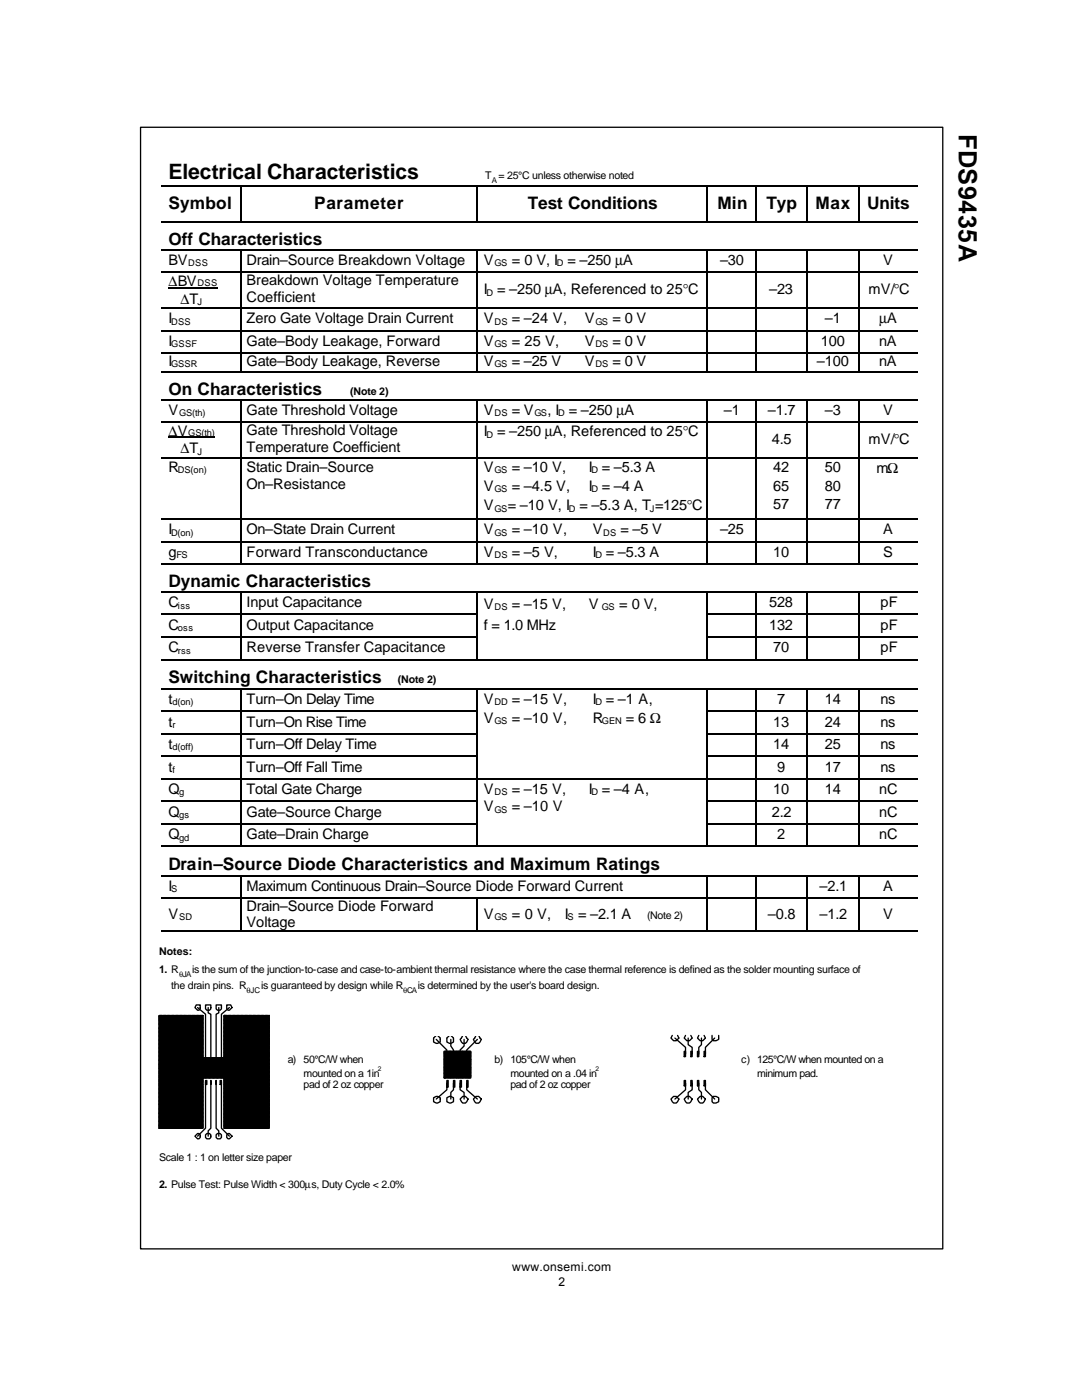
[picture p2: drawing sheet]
<svg xmlns="http://www.w3.org/2000/svg" width="216mm" height="279mm" viewBox="0 0 216 279" stroke-linecap="round" stroke-linejoin="round" font-family="sans-serif">
<g fill="none" stroke="#000" stroke-width=".26">
<path d="M28 25.4h160.1v223.8h-160.1zM32.3 37.2h15.6M48 37.3v6.9M48.2 37.2h46.8M95.1 37.3v6.9M95.2 37.2h45.8M141.2 37.3v6.9M141.3 37.2h9.5M150.9 37.3v6.9M151.1 37.2h9.8M161 37.3v6.9M161.1 37.2h10.1"/>
<path d="M171.3 37.3v6.9M171.4 37.2h11.7M32.3 44.3h15.6M32.3 49.9h15.6M32.3 54.4h15.6M33.6 57.5h9.8M48 50v4.2M48 54.5v6.9M48.2 44.3h46.8M48.2 49.9h46.8M48.2 54.4h46.8M95.1 50v4.2"/>
<path d="M95.1 54.5v6.9M95.2 44.3h45.8M95.2 49.9h45.8M95.2 54.4h45.8M141.2 50v4.2M141.2 54.5v6.9M141.3 44.3h9.5M141.3 49.9h9.5M141.3 54.4h9.5M150.9 50v4.2M150.9 54.5v6.9M151.1 44.3h9.8"/>
<path d="M151.1 49.9h9.8M151.1 54.4h9.8M161 50v4.2M161 54.5v6.9M161.1 44.3h10.1M161.1 49.9h10.1M161.1 54.4h10.1M171.3 50v4.2M171.3 54.5v6.9M171.4 44.3h11.7M171.4 49.9h11.7M171.4 54.4h11.7"/>
<path d="M32.3 61.5h15.6M32.3 66h15.6M32.3 70.5h15.6M32.3 74.2h15.6M32.3 79.8h15.6M48 61.6v4.3M48 66.1v4.3M48 70.6v3.5M48 79.9v4.2M48.2 61.5h46.8M48.2 66h46.8M48.2 70.5h46.8"/>
<path d="M48.2 74.2h46.8M48.2 79.8h46.8M95.1 61.6v4.3M95.1 66.1v4.3M95.1 70.6v3.5M95.1 79.9v4.2M95.2 61.5h45.8M95.2 66h45.8M95.2 70.5h45.8M95.2 74.2h45.8M95.2 79.8h45.8M141.2 61.6v4.3"/>
<path d="M141.2 66.1v4.3M141.2 70.6v3.5M141.2 79.9v4.2M141.3 61.5h9.5M141.3 66h9.5M141.3 70.5h9.5M141.3 74.2h9.5M141.3 79.8h9.5M150.9 61.6v4.3M150.9 66.1v4.3M150.9 70.6v3.5M150.9 79.9v4.2"/>
<path d="M151.1 61.5h9.8M151.1 66h9.8M151.1 70.5h9.8M151.1 74.2h9.8M151.1 79.8h9.8M161 61.6v4.3M161 66.1v4.3M161 70.6v3.5M161 79.9v4.2M161.1 61.5h10.1M161.1 66h10.1M161.1 70.5h10.1"/>
<path d="M161.1 74.2h10.1M161.1 79.8h10.1M171.3 61.6v4.3M171.3 66.1v4.3M171.3 70.6v3.5M171.3 79.9v4.2M171.4 61.5h11.7M171.4 66h11.7M171.4 70.5h11.7M171.4 74.2h11.7M171.4 79.8h11.7M32.3 84.3h15.6"/>
<path d="M32.3 91.4h15.6M33.6 87.2h9.3M48 84.4v6.9M48 91.5v12M48.2 84.3h46.8M48.2 91.4h46.8M95.1 84.4v6.9M95.1 91.5v12M95.2 84.3h45.8M95.2 91.4h45.8M141.2 84.4v6.9M141.2 91.5v12"/>
<path d="M141.3 84.3h9.5M141.3 91.4h9.5M150.9 84.4v6.9M150.9 91.5v12M151.1 84.3h9.8M151.1 91.4h9.8M161 84.4v6.9M161 91.5v12M161.1 84.3h10.1M161.1 91.4h10.1M171.3 84.4v6.9M171.3 91.5v12"/>
<path d="M171.4 84.3h11.7M171.4 91.4h11.7M32.3 103.6h15.6M32.3 108.1h15.6M32.3 112.6h15.6M32.3 118.1h15.6M48 103.7v4.2M48 108.2v4.2M48 118.3v4.2M48.2 103.6h46.8M48.2 108.1h46.8M48.2 112.6h46.8"/>
<path d="M48.2 118.1h46.8M95.1 103.7v4.2M95.1 108.2v4.2M95.1 118.3v4.2M95.2 103.6h45.8M95.2 108.1h45.8M95.2 112.6h45.8M95.2 118.1h45.8M141.2 103.7v4.2M141.2 108.2v4.2M141.2 118.3v4.2M141.3 103.6h9.5"/>
<path d="M141.3 108.1h9.5M141.3 112.6h9.5M141.3 118.1h9.5M150.9 103.7v4.2M150.9 108.2v4.2M150.9 118.3v4.2M151.1 103.6h9.8M151.1 108.1h9.8M151.1 112.6h9.8M151.1 118.1h9.8M161 103.7v4.2M161 108.2v4.2"/>
<path d="M161 118.3v4.2M161.1 103.6h10.1M161.1 108.1h10.1M161.1 112.6h10.1M161.1 118.1h10.1M171.3 103.7v4.2M171.3 108.2v4.2M171.3 118.3v4.2M171.4 103.6h11.7M171.4 108.1h11.7M171.4 112.6h11.7M171.4 118.1h11.7"/>
<path d="M32.3 122.6h15.6M32.3 127.1h15.6M32.3 131.6h15.6M32.3 137.5h15.6M48 122.8v4.2M48 127.3v4.2M48 137.6v4.2M48.2 122.6h46.8M48.2 127.1h46.8M48.2 131.6h46.8M48.2 137.5h46.8M95.1 122.8v4.2"/>
<path d="M95.1 127.3v4.2M95.1 137.6v4.2M95.2 131.6h45.8M95.2 137.5h45.8M141.2 122.8v4.2M141.2 127.3v4.2M141.2 137.6v4.2M141.3 122.6h9.5M141.3 127.1h9.5M141.3 131.6h9.5M141.3 137.5h9.5M150.9 122.8v4.2"/>
<path d="M150.9 127.3v4.2M150.9 137.6v4.2M151.1 122.6h9.8M151.1 127.1h9.8M151.1 131.6h9.8M151.1 137.5h9.8M161 122.8v4.2M161 127.3v4.2M161 137.6v4.2M161.1 122.6h10.1M161.1 127.1h10.1M161.1 131.6h10.1"/>
<path d="M161.1 137.5h10.1M171.3 122.8v4.2M171.3 127.3v4.2M171.3 137.6v4.2M171.4 122.6h11.7M171.4 127.1h11.7M171.4 131.6h11.7M171.4 137.5h11.7M32.3 141.9h15.6M32.3 146.4h15.6M32.3 150.9h15.6M32.3 155.4h15.6"/>
<path d="M32.3 159.9h15.6M48 142.1v4.2M48 146.6v4.2M48 151.1v4.2M48 155.6v4.2M48.2 141.9h46.8M48.2 146.4h46.8M48.2 150.9h46.8M48.2 155.4h46.8M48.2 159.9h46.8M95.1 142.1v4.2M95.1 146.6v4.2"/>
<path d="M95.1 151.1v4.2M95.1 155.6v4.2M95.2 155.4h45.8M141.2 142.1v4.2M141.2 146.6v4.2M141.2 151.1v4.2M141.2 155.6v4.2M141.3 141.9h9.5M141.3 146.4h9.5M141.3 150.9h9.5M141.3 155.4h9.5M141.3 159.9h9.5"/>
<path d="M150.9 142.1v4.2M150.9 146.6v4.2M150.9 151.1v4.2M150.9 155.6v4.2M151.1 141.9h9.8M151.1 146.4h9.8M151.1 150.9h9.8M151.1 155.4h9.8M151.1 159.9h9.8M161 142.1v4.2M161 146.6v4.2M161 151.1v4.2"/>
<path d="M161 155.6v4.2M161.1 141.9h10.1M161.1 146.4h10.1M161.1 150.9h10.1M161.1 155.4h10.1M161.1 159.9h10.1M171.3 142.1v4.2M171.3 146.6v4.2M171.3 151.1v4.2M171.3 155.6v4.2M171.4 141.9h11.7M171.4 146.4h11.7"/>
<path d="M171.4 150.9h11.7M171.4 155.4h11.7M171.4 159.9h11.7M32.3 164.4h15.6M32.3 168.9h15.6M32.3 174.8h15.6M32.3 179.3h15.6M48 160.1v4.2M48 164.6v4.2M48 174.9v4.2M48 179.4v6.3M48.2 164.4h46.8"/>
<path d="M48.2 168.9h46.8M48.2 174.8h92.8M48.2 179.3h46.8M95.1 160.1v4.2M95.1 164.6v4.2M95.1 179.4v6.3M95.2 168.9h45.8M95.2 179.3h45.8M141.2 160.1v4.2M141.2 164.6v4.2M141.2 174.9v4.2M141.2 179.4v6.3"/>
<path d="M141.3 164.4h9.5M141.3 168.9h9.5M141.3 174.8h9.5M141.3 179.3h9.5M150.9 160.1v4.2M150.9 164.6v4.2M150.9 174.9v4.2M150.9 179.4v6.3M151.1 164.4h9.8M151.1 168.9h9.8M151.1 174.8h9.8M151.1 179.3h9.8"/>
<path d="M161 160.1v4.2M161 164.6v4.2M161 174.9v4.2M161 179.4v6.3M161.1 164.4h10.1M161.1 168.9h10.1M161.1 174.8h10.1M161.1 179.3h10.1M171.3 160.1v4.2M171.3 164.6v4.2M171.3 174.9v4.2M171.3 179.4v6.3"/>
<path d="M171.4 164.4h11.7M171.4 168.9h11.7M171.4 174.8h11.7M171.4 179.3h11.7M32.3 185.9h15.6M48.2 185.9h46.8M95.2 185.9h45.8M141.3 185.9h9.5M151.1 185.9h9.8M161.1 185.9h10.1M171.4 185.9h11.7M31.7 202.7h8.8v8.4h4.2v-8.4h9v22.5h-9v-10.1h-4.2v10.1h-8.8z"/>
<path d="M31.7 202.7v.2l.3-.2M31.7 210.3l7.7-7.6-7.7 7.9 8-7.9-8 8.2 8.3-8.2-8.3 8.4 8.5-8.4-8.5 8.7 8.8-8.7-8.8 9 8.8-8.8-8.8 9 8.8-8.7-8.8 9 8.8-8.7-8.8 9 8.8-8.8-8.8 9 8.8-8.7-8.8 9 8.8-8.7-8.8 9 8.8-8.8-8.8 9 8.8-8.7-8.8 9 8.8-8.7-8.8 8.9 8.8-8.7-8.8 9 8.8-8.7-8.8 9 8.8-8.8-8.8 9 8.8-8.7-8.8 9 8.8-8.7-8.8 9 8.8-8.8-8.8 9 8.8-8.7-8.8 9 8.8-8.7-8.8 9 8.8-8.8-8.8 9 8.8-8.7-8.8 9 8.8-8.7-8.8 9 8.8-8.8-8.8 9 8.8-8.7-8.8 9 8.8-8.7-8.8 9 8.8-8.8-8.8 9 8.8-8.7-8.8 9 8.8-8.8-8.8 9 8.8-8.7-8.8 9 8.8-8.7-8.8 9 8.8-8.8-8.8 9 8.8-8.7-8.8 9 8.8-8.7-8.8 9 8.8-8.8M32.3 202.7l-.6 .5M32.5 202.7l-.8 .8M32.8 202.7l-1.1 1M33.1 202.7l-1.4 1.3M33.3 202.7l-1.6 1.6M33.6 202.7l-1.9 1.8M34.4 202.7l-2.7 2.6 2.4-2.6-2.4 2.4 2.2-2.4-2.2 2.1M34.7 202.7l-3 2.9M34.9 202.7l-3.2 3.1M35.2 202.7l-3.5 3.4"/>
<path d="M35.5 202.7l-3.8 3.7M35.7 202.7l-4 3.9M36 202.7l-4.3 4.2M36.2 202.7l-4.5 4.5M36.5 202.7l-4.8 4.7M39.2 200.6h.8v.7l-.3 .3h-.3l-.5-.5zM39.2 202.7l-7.5 7.4 7.2-7.4-7.2 7.1 6.9-7.1-6.9 6.8 6.7-6.8-6.7 6.6 6.4-6.6-6.4 6.3 6.1-6.3-6.1 6.1 5.9-6.1-5.9 5.8 5.6-5.8-5.6 5.5 5.3-5.5-5.3 5.3 5.1-5.3-5.1 5M39.4 201.1l1.6 1.3v9.3M40.5 216.7l-8.5 8.5M40.5 217.2l-8 8 8-8.2-8.2 8.2M40.5 211.1l-8.8 9 9-9-9 9.3 9.3-9.3-9.3 9.6 9.6-9.6-9.6 9.8 9.8-9.8-9.8 10.1 10.1-10.1-10.1 10.4 10.4-10.4-10.4 10.6 10.6-10.6-10.6 10.9 10.9-10.9-10.9 11.1 11.2-11.1-11.2 11.4 11.4-11.4-11.4 11.7 11.7-11.7-11.7 11.9 12-11.9-12 12.2 12.2-12.2-12.2 12.5 12.5-12.5-12.5 12.7 12.7-12.7M41 211.1h.3v1.1h-.3z"/>
<path d="M41 215.6h.3v.8h-.3zM41 200.6h1.1v.7l-.3 .3h-.5l-.3-.3zM41 215.9v9.3l-1.6 1.5M41.5 201.1v1l.6 .3v9.3M42.1 211.1v1.1zM42.1 215.6v.8zM42.1 215.9v9.3l-.6 .5v1M42.3 213.8h.6M42.6 213.5v.5M43.1 215.9v9.3l.6 .5v1M43.1 211.1v1.1zM43.1 215.6v.8z"/>
<path d="M43.1 200.6h1.1v.7l-.3 .3h-.5l-.3-.3zM43.7 201.1v1l-.6 .3v9.3M43.9 211.1h.3v1.1h-.3zM43.9 215.6h.3v.8h-.3zM44.2 215.9v9.3l1.6 1.5M44.7 202.7h.1M44.7 211.1l-4.2 4-8.8 9 8.8-8.7-8.8 9 8.8-8.8-8.8 9 8.8-8.7-8.8 9 8.8-8.7-8.8 9 8.8-8.8M44.7 202.7h.3l-.3 .2 .5-.2-.5 .5 .8-.5-.8 .8 1.1-.8-1.1 1 1.3-1-1.3 1.3 1.6-1.3-1.6 1.6 1.9-1.6-1.9 1.8M45.2 200.6h.8l.3 .5-.5 .5h-.3l-.3-.3zM45.8 201.1l-1.6 1.3v9.3M46.8 202.7l-2.1 2.1M47.1 202.7l-2.4 2.4"/>
<path d="M47.4 202.7l-2.7 2.6 2.9-2.6-2.9 2.9 3.2-2.9-3.2 3.1 3.5-3.1-3.5 3.4 3.7-3.4-3.7 3.7 4-3.7-4 3.9 4.2-3.9-4.2 4.2 4.5-4.2-4.5 4.5 4.8-4.5-4.8 4.7 5-4.7-5 5 5.3-5-5.3 5.3 5.6-5.3-5.6 5.5 5.8-5.5-5.8 5.8 6.1-5.8-6.1 6.1 6.4-6.1-6.4 6.3 6.6-6.3-6.6 6.6 6.9-6.6-6.9 6.8 7.2-6.8-7.2 7.1 7.4-7.1-7.4 7.4 7.7-7.4-7.7 7.6 8-7.6-8 7.9 8.2-7.9-8.2 8.2 8.5-8.2-12.5 12.4 12.7-12.4-12.4 12.4 12.7-12.4-12.4 12.4 12.4-12.2-12.2 12.2 12.2-11.9-11.9 11.9 11.9-11.6-11.6 11.6 11.6-11.4-11.4 11.4 11.4-11.1-11.1 11.1 11.1-10.8-10.8 10.8 10.8-10.6-10.6 10.6 10.6-10.3-10.3 10.3 10.3-10-10 10 10-9.8-9.8 9.8 9.8-9.5-9.5 9.5 9.5-9.3-9.3 9.3 9.3-9-9 9 9-8.7-9 9 9-8.8-9 9 9-8.7-9 9 9-8.7-9 9 9-8.8-9 9 9-8.7-9 9 9-8.7-9 9 9-8.8-9 9 9-8.7-9 9 9-8.7-9 9 9-8.8-9 9 9-8.7-9 9 9-8.7-9 8.9 9-8.7-9 9 9-8.7-9 9 9-8.8-9 9 9-8.7-9 9 9-8.7-9 9 9-8.8-9 9 9-8.7-9 9 9-8.7-9 9 9-8.8-9 9 9-8.7-9 9 9-8.7-9 9 9-8.8-9 9 9-8.7-9 9 9-8.7-9 8.9 9-8.7-9 9 9-8.7-9 9 9-8.8-9 9 9-8.7-9 9 9-8.7-9 9 9-8.8-9 9 9-8.7-9 9 9-8.7-9 9 9-8.8-9 9 9-8.7-9 9 9-8.7-9 9 9-8.8-8.7 8.8 8.7-8.5-8.5 8.5 8.5-8.2-8.2 8.2 8.2-8-7.9 8 7.9-7.7-7.7 7.7 7.7-7.4-7.4 7.4 7.4-7.2-7.1 7.2 7.1-6.9-6.9 6.9 6.9-6.7-6.6 6.7 6.6-6.4-6.3 6.4 6.3-6.1-6.1 6.1 6.1-5.9-5.8 5.9 5.8-5.6-5.5 5.6 5.5-5.3-5.3 5.3 5.3-5.1-5 5.1 5-4.8-4.8 4.8 4.8-4.5-4.5 4.5 4.5-4.3-4.2 4.3 4.2-4-4 4 4-3.7-3.7 3.7 3.7-3.5-3.4 3.5 3.4-3.2-3.2 3.2 3.2-3-2.9 3 2.9-2.7-2.6 2.7 2.6-2.4-2.4 2.4 2.4-2.2-2.1 2.2 2.1-1.9-1.8 1.9 1.8-1.6-1.6 1.6 1.6-1.4-1.3 1.4 1.3-1.1-1 1.1 1-.8-.8 .8 .8-.6-.5 .6 .5-.3-.3 .3h.3M86.5 219.1l.5-.3 .8 .3v.8l-.5 .2-.8-.2zM86.8 206.9l-.3 .3v.8l.5 .2 .8-.2v-.8l-.3-.3M87 207.4l2.2 2.2v1M88.6 215.1v-5.3h5.3v5.3h-5.3l5.3-5-5 5 5-4.8-4.7 4.8 4.7-4.5-4.5 4.5 4.5-4.2-4.2 4.2 4.2-4-3.9 4 3.9-3.7-3.7 3.7 3.7-3.4-3.4 3.4 3.4-3.2-3.1 3.2M88.6 214.6l4.8-4.8-4.8 5 5.1-5-5.1 5.3M89.2 210.1h.2v1h-.2zM89.2 215.6h.2v1.4h-.2zM89.2 219.1l.5-.3 .8 .3v.8l-.5 .2-.8-.2zM89.2 216.2v1.3l-2.2 1.8M89.5 206.9l-.3 .3v.8l.5 .2 .8-.2v-.8l-.3-.3M90 207.4v1.4l.5 .8v1"/>
<path d="M90.5 210.1h.3v1h-.3zM90.5 215.6h.3v1.4h-.3zM90.5 216.2v1.3l-.5 .5v1.3M90.8 213.5h.7M90.8 209.8l-2.2 2.1 1.9-2.1-1.9 1.9 1.6-1.9-1.6 1.6 1.4-1.6-1.4 1.3 1.1-1.3-1.1 1.1 .8-1.1-.8 .8 .6-.8-.6 .5 .3-.5-.3 .3v-.3M91.3 213v.8M91.8 210.1h.3v1h-.3zM91.8 215.6h.3v1.4h-.3zM91.8 219.3l.5-.5h.6l.5 .5-.5 .8h-.6zM91.8 216.2v1.3l.8 .5v1.3M92.2 206.9l-.4 .5 .5 .8h.6l.5-.8-.4-.5M92.6 207.4v1.4l-.8 .8v1"/>
<path d="M93.1 210.1h.3v1h-.3zM93.1 215.6h.3v1.4h-.3zM93.1 216.2v1.3l2.1 1.8M93.1 209.8l-4.5 4.5 4.3-4.5-4.3 4.2 4-4.2-4 4 3.7-4-3.7 3.7 3.5-3.7-3.5 3.5 3.2-3.5-3.2 3.2 2.9-3.2-2.9 2.9 2.7-2.9-2.7 2.7 2.4-2.7-2.4 2.4M93.9 212.2l-2.9 2.9 2.9-2.6-2.6 2.6 2.6-2.4-2.4 2.4 2.4-2.1-2.1 2.1 2.1-1.8-1.8 1.8 1.8-1.6-1.6 1.6 1.6-1.3-1.3 1.3 1.3-1.1-1 1.1 1-.8-.8 .8 .8-.5-.5 .5 .5-.3-.2 .3h.2M93.9 209.8l-5.3 5.3M94.5 219.3l.5-.5h.5l.5 .5-.5 .8h-.5zM94.9 206.9l-.4 .5 .5 .8h.5l.5-.8-.4-.5M95.2 207.4l-2.1 2.2v1M133.9 219.3l.5-.5h.5l.6 .5-.6 .8h-.5zM134.1 206.6l-.2 .6 .5 .5h.5l.6-.5-.3-.6M134.7 207.2l2.1 1.8v1.3"/>
<path d="M136.5 209.8h.3v1.1h-.3zM136.5 215.6h.3v1.1h-.3zM136.5 219.3l.6-.5h.5l.5 .5-.5 .8h-.5zM136.8 206.6l-.3 .6 .6 .5h.5l.5-.5-.3-.6M136.8 216.2v1.3l-2.1 1.8M137.3 207.2v1.3l.8 .5v1.3M137.8 209.8h.3v1.1h-.3zM137.8 215.6h.3v1.1h-.3zM138.1 216.2v1.3l-.8 .5v1.3M139.2 209.8h.2v1.1h-.2zM139.2 215.6h.2v1.1h-.2zM139.2 219.3l.5-.5h.5l.6 .5-.6 .8h-.5z"/>
<path d="M139.4 206.6l-.2 .6 .5 .5h.5l.6-.5-.3-.6M139.4 216.2v1.3l.6 .5v1.3M140 207.2v1.3l-.6 .5v1.3M140.5 209.8h.3v1.1h-.3zM140.5 215.6h.3v1.1h-.3zM140.8 216.2v1.3l1.8 1.8M142.1 206.6v.8l.2 .3h.6l.5-.3v-.8M142.3 218.8h.6l.5 .3v.8l-.5 .2h-.6a.94 .94 0 0 1 0-1.3zM142.6 207.2l-1.8 1.8v1.3M38.9 226.7l.5-.5h.3a.66 .66 0 0 1 0 1.1h-.3zM40.2 225.2l.3-.3v.3M40.5 220.9l-4.3 4.3 4.3-4.5-4.5 4.5 4.5-4.8-4.8 4.8 4.8-5.1-5 5.1 5-5.3-5.3 5.3 5.3-5.6-5.6 5.6 5.6-5.9-5.8 5.9 5.8-6.1-6.1 6.1 6.1-6.4-6.4 6.4 6.4-6.7-6.6 6.7 6.6-6.9-6.9 6.9 6.9-7.2-7.2 7.2 7.2-7.4-7.4 7.4 7.4-7.7-7.7 7.7"/>
<path d="M40.5 221.5l-3.7 3.7 3.7-4-4 4M40.5 221.7l-3.5 3.5M40.5 222l-3.2 3.2M40.5 222.5l-2.7 2.7M40.5 222.8l-2.4 2.4M40.5 223l-2.1 2.2M40.5 223.3l-1.9 1.9M40.5 223.6l-1.6 1.6M40.5 223.8l-1.3 1.4M40.5 224.1l-1.1 1.1M40.5 224.4l-.8 .8M40.5 224.6l-.5 .6"/>
<path d="M40.5 222.2l-2.9 3M41 226.5l.3-.3h.5a.66 .66 0 0 1 0 1.1h-.5l-.3-.3zM43.1 226.5l.3-.3h.5a.66 .66 0 0 1 0 1.1h-.5l-.3-.3zM45.2 226.5l.3-.3h.3l.5 .5-.5 .6h-.3l-.3-.3z"/>
</g>
<g fill="#000">
<path d="M47.9 37h.3v.3h-.3zM95 37h.2v.3h-.2zM141 37h.3v.3h-.3zM150.8 37h.3v.3h-.3zM160.9 37h.2v.3h-.2zM171.2 37h.2v.3h-.2zM47.9 44.2h.3v.2h-.3zM47.9 49.7h.3v.3h-.3zM47.9 54.2h.3v.3h-.3zM95 44.2h.2v.2h-.2zM95 49.7h.2v.3h-.2zM95 54.2h.2v.3h-.2z"/>
<path d="M141 44.2h.3v.2h-.3zM141 49.7h.3v.3h-.3zM141 54.2h.3v.3h-.3zM150.8 44.2h.3v.2h-.3zM150.8 49.7h.3v.3h-.3zM150.8 54.2h.3v.3h-.3zM160.9 44.2h.2v.2h-.2zM160.9 49.7h.2v.3h-.2zM160.9 54.2h.2v.3h-.2zM171.2 44.2h.2v.2h-.2zM171.2 49.7h.2v.3h-.2zM171.2 54.2h.2v.3h-.2z"/>
<path d="M47.9 61.4h.3v.2h-.3zM47.9 65.9h.3v.2h-.3zM47.9 70.4h.3v.2h-.3zM47.9 74.1h.3v.2h-.3zM47.9 79.6h.3v.3h-.3zM95 61.4h.2v.2h-.2zM95 65.9h.2v.2h-.2zM95 70.4h.2v.2h-.2zM95 74.1h.2v.2h-.2zM95 79.6h.2v.3h-.2zM141 61.4h.3v.2h-.3zM141 65.9h.3v.2h-.3z"/>
<path d="M141 70.4h.3v.2h-.3zM141 74.1h.3v.2h-.3zM141 79.6h.3v.3h-.3zM150.8 61.4h.3v.2h-.3zM150.8 65.9h.3v.2h-.3zM150.8 70.4h.3v.2h-.3zM150.8 74.1h.3v.2h-.3zM150.8 79.6h.3v.3h-.3zM160.9 61.4h.2v.2h-.2zM160.9 65.9h.2v.2h-.2zM160.9 70.4h.2v.2h-.2zM160.9 74.1h.2v.2h-.2z"/>
<path d="M160.9 79.6h.2v.3h-.2zM171.2 61.4h.2v.2h-.2zM171.2 65.9h.2v.2h-.2zM171.2 70.4h.2v.2h-.2zM171.2 74.1h.2v.2h-.2zM171.2 79.6h.2v.3h-.2zM47.9 84.1h.3v.3h-.3zM47.9 91.3h.3v.2h-.3zM95 84.1h.2v.3h-.2zM95 91.3h.2v.2h-.2zM141 84.1h.3v.3h-.3zM141 91.3h.3v.2h-.3z"/>
<path d="M150.8 84.1h.3v.3h-.3zM150.8 91.3h.3v.2h-.3zM160.9 84.1h.2v.3h-.2zM160.9 91.3h.2v.2h-.2zM171.2 84.1h.2v.3h-.2zM171.2 91.3h.2v.2h-.2zM47.9 103.5h.3v.2h-.3zM47.9 107.9h.3v.3h-.3zM47.9 112.4h.3v.3h-.3zM47.9 118h.3v.3h-.3zM95 103.5h.2v.2h-.2zM95 107.9h.2v.3h-.2z"/>
<path d="M95 112.4h.2v.3h-.2zM95 118h.2v.3h-.2zM141 103.5h.3v.2h-.3zM141 107.9h.3v.3h-.3zM141 112.4h.3v.3h-.3zM141 118h.3v.3h-.3zM150.8 103.5h.3v.2h-.3zM150.8 107.9h.3v.3h-.3zM150.8 112.4h.3v.3h-.3zM150.8 118h.3v.3h-.3zM160.9 103.5h.2v.2h-.2zM160.9 107.9h.2v.3h-.2z"/>
<path d="M160.9 112.4h.2v.3h-.2zM160.9 118h.2v.3h-.2zM171.2 103.5h.2v.2h-.2zM171.2 107.9h.2v.3h-.2zM171.2 112.4h.2v.3h-.2zM171.2 118h.2v.3h-.2zM47.9 122.5h.3v.3h-.3zM47.9 127h.3v.3h-.3zM47.9 131.5h.3v.3h-.3zM47.9 137.3h.3v.3h-.3zM95 122.5h.2v.3h-.2zM95 127h.2v.3h-.2z"/>
<path d="M95 131.5h.2v.3h-.2zM95 137.3h.2v.3h-.2zM141 122.5h.3v.3h-.3zM141 127h.3v.3h-.3zM141 131.5h.3v.3h-.3zM141 137.3h.3v.3h-.3zM150.8 122.5h.3v.3h-.3zM150.8 127h.3v.3h-.3zM150.8 131.5h.3v.3h-.3zM150.8 137.3h.3v.3h-.3zM160.9 122.5h.2v.3h-.2zM160.9 127h.2v.3h-.2z"/>
<path d="M160.9 131.5h.2v.3h-.2zM160.9 137.3h.2v.3h-.2zM171.2 122.5h.2v.3h-.2zM171.2 127h.2v.3h-.2zM171.2 131.5h.2v.3h-.2zM171.2 137.3h.2v.3h-.2zM47.9 141.8h.3v.3h-.3zM47.9 146.3h.3v.3h-.3zM47.9 150.8h.3v.3h-.3zM47.9 155.3h.3v.3h-.3zM95 141.8h.2v.3h-.2zM95 146.3h.2v.3h-.2z"/>
<path d="M95 150.8h.2v.3h-.2zM95 155.3h.2v.3h-.2zM141 141.8h.3v.3h-.3zM141 146.3h.3v.3h-.3zM141 150.8h.3v.3h-.3zM141 155.3h.3v.3h-.3zM150.8 141.8h.3v.3h-.3zM150.8 146.3h.3v.3h-.3zM150.8 150.8h.3v.3h-.3zM150.8 155.3h.3v.3h-.3zM160.9 141.8h.2v.3h-.2zM160.9 146.3h.2v.3h-.2z"/>
<path d="M160.9 150.8h.2v.3h-.2zM160.9 155.3h.2v.3h-.2zM171.2 141.8h.2v.3h-.2zM171.2 146.3h.2v.3h-.2zM171.2 150.8h.2v.3h-.2zM171.2 155.3h.2v.3h-.2zM47.9 159.8h.3v.3h-.3zM47.9 164.3h.3v.3h-.3zM47.9 168.8h.3v.3h-.3zM47.9 174.6h.3v.3h-.3zM47.9 179.1h.3v.3h-.3zM95 159.8h.2v.3h-.2z"/>
<path d="M95 164.3h.2v.3h-.2zM95 168.8h.2v.3h-.2zM95 179.1h.2v.3h-.2zM141 159.8h.3v.3h-.3zM141 164.3h.3v.3h-.3zM141 168.8h.3v.3h-.3zM141 174.6h.3v.3h-.3zM141 179.1h.3v.3h-.3zM150.8 159.8h.3v.3h-.3zM150.8 164.3h.3v.3h-.3zM150.8 168.8h.3v.3h-.3zM150.8 174.6h.3v.3h-.3z"/>
<path d="M150.8 179.1h.3v.3h-.3zM160.9 159.8h.2v.3h-.2zM160.9 164.3h.2v.3h-.2zM160.9 168.8h.2v.3h-.2zM160.9 174.6h.2v.3h-.2zM160.9 179.1h.2v.3h-.2zM171.2 159.8h.2v.3h-.2zM171.2 164.3h.2v.3h-.2zM171.2 168.8h.2v.3h-.2zM171.2 174.6h.2v.3h-.2zM171.2 179.1h.2v.3h-.2zM47.9 185.7h.3v.3h-.3z"/>
<path d="M95 185.7h.2v.3h-.2zM141 185.7h.3v.3h-.3zM150.8 185.7h.3v.3h-.3zM160.9 185.7h.2v.3h-.2zM171.2 185.7h.2v.3h-.2z"/>
</g>
<text font-size="5" x="191.3" y="26.7" transform="rotate(90 191.3 26.7)">FDS9435A</text>
<text font-size="4.2" x="33.6" y="35.7">Electrical Characteristics</text>
<g font-size="3.4">
<text x="33.6" y="41.8">Symbol</text>
<text x="62.7" y="41.8">Parameter</text>
<text x="105.3" y="41.8">Test Conditions</text>
<text x="143.1" y="41.8">Min</text>
<text x="152.9" y="41.8">Typ</text>
<text x="162.7" y="41.8">Max</text>
<text x="173" y="41.8">Units</text>
<text x="33.6" y="48.9">Off Characteristics</text>
<text x="33.6" y="78.8">On Characteristics</text>
<text x="33.6" y="117.2">Dynamic Characteristics</text>
<text x="33.6" y="136.3">Switching Characteristics</text>
<text x="33.6" y="173.6">Drain–Source Diode Characteristics and Maximum Ratings</text>
</g>
<g font-size="2.9">
<text x="33.6" y="52.9">BV</text>
<text x="49.2" y="52.9">Drain–Source Breakdown Voltage</text>
<text x="96.6" y="52.9">V</text>
<text x="102.1" y="52.9">= 0 V, I = –250 μA</text>
<text x="143.7" y="52.9">–30</text>
<text x="176.2" y="52.9">V</text>
<text x="33.6" y="57.2">ΔBV</text>
<text x="49.2" y="56.9">Breakdown Voltage Temperature</text>
<text x="96.6" y="58.7">I = –250 μA, Referenced to 25°C</text>
<text x="153.5" y="58.7">–23</text>
<text x="173.3" y="58.7">mV/°C</text>
<text x="33.6" y="64.6">I</text>
<text x="36" y="60.6">ΔT</text>
<text x="49.2" y="60.3">Coefficient</text>
<text x="49.2" y="64.6">Zero Gate Voltage Drain Current</text>
<text x="96.6" y="64.6">V</text>
<text x="102.1" y="64.6">= –24 V,</text>
<text x="116.7" y="64.6">V</text>
<text x="122.2" y="64.6">= 0 V</text>
<text x="164.6" y="64.6">–1</text>
<text x="175.4" y="64.6">μA</text>
<text x="33.6" y="69.1">I</text>
<text x="49.2" y="69.1">Gate–Body Leakage, Forward</text>
<text x="96.6" y="69.1">V</text>
<text x="102.1" y="69.1">= 25 V,</text>
<text x="116.7" y="69.1">V</text>
<text x="122.2" y="69.1">= 0 V</text>
<text x="163.8" y="69.1">100</text>
<text x="175.4" y="69.1">nA</text>
<text x="33.6" y="73">I</text>
<text x="49.2" y="73">Gate–Body Leakage, Reverse</text>
<text x="96.6" y="73">V</text>
<text x="102.1" y="73">= –25 V</text>
<text x="116.7" y="73">V</text>
<text x="122.2" y="73">= 0 V</text>
<text x="163" y="73">–100</text>
<text x="175.4" y="73">nA</text>
<text x="33.6" y="82.8">V</text>
<text x="49.2" y="82.8">Gate Threshold Voltage</text>
<text x="96.6" y="82.8">V</text>
<text x="102.1" y="82.8">= V</text>
<text x="109.3" y="82.8">, I = –250 μA</text>
<text x="144.5" y="82.8">–1</text>
<text x="153.2" y="82.8">–1.7</text>
<text x="164.6" y="82.8">–3</text>
<text x="176.2" y="82.8">V</text>
<text x="33.6" y="87">ΔV</text>
<text x="49.2" y="86.8">Gate Threshold Voltage</text>
<text x="96.6" y="87">I = –250 μA, Referenced to 25°C</text>
<text x="154" y="88.6">4.5</text>
<text x="173.3" y="88.6">mV/°C</text>
<text x="33.6" y="94.2">R</text>
<text x="36" y="90.5">ΔT</text>
<text x="49.2" y="90.2">Temperature Coefficient</text>
<text x="49.2" y="94.2">Static Drain–Source</text>
<text x="96.6" y="94.2">V</text>
<text x="102.1" y="94.2">= –10 V,</text>
<text x="117.5" y="94.2">I = –5.3 A</text>
<text x="154.3" y="94.2">42</text>
<text x="164.6" y="94.2">50</text>
<text x="174.9" y="94.5">mΩ</text>
<text x="49.2" y="97.6">On–Resistance</text>
<text x="96.6" y="97.9">V</text>
<text x="96.6" y="101.9">V</text>
<text x="101.3" y="101.9">= –10 V, I = –5.3 A, T =125°C</text>
<text x="102.1" y="97.9">= –4.5 V,</text>
<text x="117.5" y="97.9">I = –4 A</text>
<text x="154.3" y="97.9">65</text>
<text x="154.3" y="101.6">57</text>
<text x="164.6" y="97.9">80</text>
<text x="164.6" y="101.6">77</text>
<text x="33.6" y="106.6">I</text>
<text x="49.2" y="106.6">On–State Drain Current</text>
<text x="96.6" y="106.6">V</text>
<text x="102.1" y="106.6">= –10 V,</text>
<text x="118.3" y="106.6">V</text>
<text x="123.8" y="106.6">= –5 V</text>
<text x="143.7" y="106.6">–25</text>
<text x="176.2" y="106.6">A</text>
<text x="33.6" y="111.1">g</text>
<text x="49.2" y="111.1">Forward Transconductance</text>
<text x="96.6" y="111.1">V</text>
<text x="102.1" y="111.1">= –5 V,</text>
<text x="118.3" y="111.1">I = –5.3 A</text>
<text x="154.3" y="111.1">10</text>
<text x="176.2" y="111.1">S</text>
<text x="33.6" y="121.2">C</text>
<text x="33.6" y="125.7">C</text>
<text x="49.2" y="121.2">Input Capacitance</text>
<text x="49.2" y="125.7">Output Capacitance</text>
<text x="96.6" y="121.4">V</text>
<text x="96.6" y="125.7">f = 1.0 MHz</text>
<text x="102.1" y="121.4">= –15 V,</text>
<text x="117.5" y="121.4">V</text>
<text x="123.6" y="121.4">= 0 V,</text>
<text x="153.5" y="121.2">528</text>
<text x="153.5" y="125.7">132</text>
<text x="175.7" y="121.2">pF</text>
<text x="175.7" y="125.7">pF</text>
<text x="33.6" y="130.2">C</text>
<text x="49.2" y="130.2">Reverse Transfer Capacitance</text>
<text x="154.3" y="130.2">70</text>
<text x="175.7" y="130.2">pF</text>
<text x="33.6" y="140.5">t</text>
<text x="49.2" y="140.5">Turn–On Delay Time</text>
<text x="96.6" y="140.5">V</text>
<text x="102.1" y="140.5">= –15 V,</text>
<text x="118.3" y="140.5">I = –1 A,</text>
<text x="155" y="140.5">7</text>
<text x="164.6" y="140.5">14</text>
<text x="175.7" y="140.5">ns</text>
<text x="33.6" y="145">t</text>
<text x="33.6" y="149.5">t</text>
<text x="49.2" y="145">Turn–On Rise Time</text>
<text x="49.2" y="149.5">Turn–Off Delay Time</text>
<text x="96.6" y="144.2">V</text>
<text x="102.1" y="144.2">= –10 V,</text>
<text x="118.3" y="144.2">R</text>
<text x="124.9" y="144.2">= 6 Ω</text>
<text x="154.3" y="145">13</text>
<text x="154.3" y="149.5">14</text>
<text x="164.6" y="145">24</text>
<text x="164.6" y="149.5">25</text>
<text x="175.7" y="145">ns</text>
<text x="175.7" y="149.5">ns</text>
<text x="33.6" y="154">t</text>
<text x="49.2" y="154">Turn–Off Fall Time</text>
<text x="155" y="154">9</text>
<text x="164.6" y="154">17</text>
<text x="175.7" y="154">ns</text>
<text x="33.6" y="158.5">Q</text>
<text x="49.2" y="158.5">Total Gate Charge</text>
<text x="96.6" y="158.5">V</text>
<text x="96.6" y="161.9">V</text>
<text x="102.1" y="158.5">= –15 V,</text>
<text x="102.1" y="161.9">= –10 V</text>
<text x="117.5" y="158.5">I = –4 A,</text>
<text x="154.3" y="158.5">10</text>
<text x="164.6" y="158.5">14</text>
<text x="175.4" y="158.5">nC</text>
<text x="33.6" y="163">Q</text>
<text x="33.6" y="167.5">Q</text>
<text x="49.2" y="163">Gate–Source Charge</text>
<text x="49.2" y="167.5">Gate–Drain Charge</text>
<text x="154" y="163">2.2</text>
<text x="155" y="167.5">2</text>
<text x="175.4" y="163">nC</text>
<text x="175.4" y="167.5">nC</text>
<text x="33.6" y="177.8">I</text>
<text x="49.2" y="177.8">Maximum Continuous Drain–Source Diode Forward Current</text>
<text x="163.5" y="177.8">–2.1</text>
<text x="176.2" y="177.8">A</text>
<text x="33.6" y="183.4">V</text>
<text x="49.2" y="181.8">Drain–Source Diode Forward</text>
<text x="49.2" y="184.9">Voltage</text>
<text x="96.6" y="183.4">V</text>
<text x="102.1" y="183.4">= 0 V,</text>
<text x="112.7" y="183.4">I = –2.1 A</text>
<text x="153.2" y="183.4">–0.8</text>
<text x="163.5" y="183.4">–1.2</text>
<text x="176.2" y="183.4">V</text>
</g>
<g font-size="2.4">
<text x="102.2" y="253.7">www.onsemi.com</text>
<text x="111.4" y="256.6">2</text>
</g>
<g font-size="2.1">
<text x="96.8" y="35.7">T = 25°C unless otherwise noted</text>
<text x="69.8" y="78.8">(Note 2)</text>
<text x="79.4" y="136.3">(Note 2)</text>
<text x="129.1" y="183.4">(Note 2)</text>
<text x="31.7" y="190.5">Notes:</text>
<text x="31.7" y="194.2">1. R</text>
<text x="34.1" y="197.4">the drain pins. R</text>
<text x="38.4" y="194.2">is the sum of the junction-to-case and case-to-ambient thermal resistance where the case thermal reference is defined as the solder mounting surface of</text>
<text x="52.1" y="197.4">is guaranteed by design while R</text>
<text x="83.3" y="197.4">is determined by the user's board design.</text>
<text x="57.4" y="212.2">a) 50°C/W when</text>
<text x="60.6" y="214.8">mounted on a 1in</text>
<text x="98.7" y="212.2">b) 105°C/W when</text>
<text x="101.9" y="214.8">mounted on a .04 in</text>
<text x="147.9" y="212.2">c) 125°C/W when mounted on a</text>
<text x="151.1" y="214.8">minimum pad.</text>
<text x="60.6" y="217.2">pad of 2 oz copper</text>
<text x="101.9" y="217.2">pad of 2 oz copper</text>
<text x="31.7" y="231.8">Scale 1 : 1 on letter size paper</text>
<text x="31.7" y="237.1">2. Pulse Test: Pulse Width &lt; 300μs, Duty Cycle &lt; 2.0%</text>
</g>
<g font-size="1.9">
<text x="37.6" y="53.2">DSS</text>
<text x="98.7" y="53.2">GS</text>
<text x="111.1" y="53.2">D</text>
<text x="39.4" y="57.2">DSS</text>
<text x="97.1" y="59">D</text>
<text x="34.1" y="64.8">DSS</text>
<text x="39.4" y="60.9">J</text>
<text x="98.7" y="64.8">DS</text>
<text x="118.8" y="64.8">GS</text>
<text x="34.1" y="69.3">GSSF</text>
<text x="98.7" y="69.3">GS</text>
<text x="118.8" y="69.3">DS</text>
<text x="34.1" y="73.3">GSSR</text>
<text x="98.7" y="73.3">GS</text>
<text x="118.8" y="73.3">DS</text>
<text x="35.7" y="83.1">GS(th)</text>
<text x="98.7" y="83.1">DS</text>
<text x="106.6" y="83.1">GS</text>
<text x="111.4" y="83.1">D</text>
<text x="37.6" y="87">GS(th)</text>
<text x="97.1" y="87.3">D</text>
<text x="35.5" y="94.5">DS(on)</text>
<text x="39.4" y="90.8">J</text>
<text x="98.7" y="94.5">GS</text>
<text x="118" y="94.5">D</text>
<text x="98.7" y="98.2">GS</text>
<text x="118" y="98.2">D</text>
<text x="34.1" y="106.9">D(on)</text>
<text x="98.7" y="102.1">GS</text>
<text x="98.7" y="106.9">GS</text>
<text x="113.5" y="102.1">D</text>
<text x="120.4" y="106.9">DS</text>
<text x="129.6" y="102.1">J</text>
<text x="35.2" y="111.4">FS</text>
<text x="98.7" y="111.4">DS</text>
<text x="118.8" y="111.4">D</text>
<text x="35.5" y="121.4">iss</text>
<text x="35.5" y="125.9">oss</text>
<text x="98.7" y="121.7">DS</text>
<text x="120.1" y="121.7">GS</text>
<text x="35.5" y="130.4">rss</text>
<text x="34.4" y="140.8">d(on)</text>
<text x="98.7" y="140.8">DD</text>
<text x="118.8" y="140.8">D</text>
<text x="34.4" y="145.3">r</text>
<text x="34.4" y="149.8">d(off)</text>
<text x="98.7" y="144.5">GS</text>
<text x="120.1" y="144.5">GEN</text>
<text x="34.4" y="154.3">f</text>
<text x="35.7" y="158.8">g</text>
<text x="98.7" y="158.8">DS</text>
<text x="118" y="158.8">D</text>
<text x="35.7" y="163.2">gs</text>
<text x="35.7" y="167.7">gd</text>
<text x="98.7" y="162.2">GS</text>
<text x="34.1" y="178.1">S</text>
<text x="35.7" y="183.6">SD</text>
<text x="98.7" y="183.6">GS</text>
<text x="113.2" y="183.6">S</text>
</g>
<g font-size="1.6">
<text x="98.2" y="36.5">A</text>
<text x="35.7" y="195">θJA</text>
<text x="49.2" y="198.2">θJC</text>
<text x="80.4" y="198.2">θCA</text>
</g>
<g font-size="1.3">
<text x="75.4" y="213.8">2</text>
<text x="118.8" y="213.8">2</text>
</g>
</svg>
